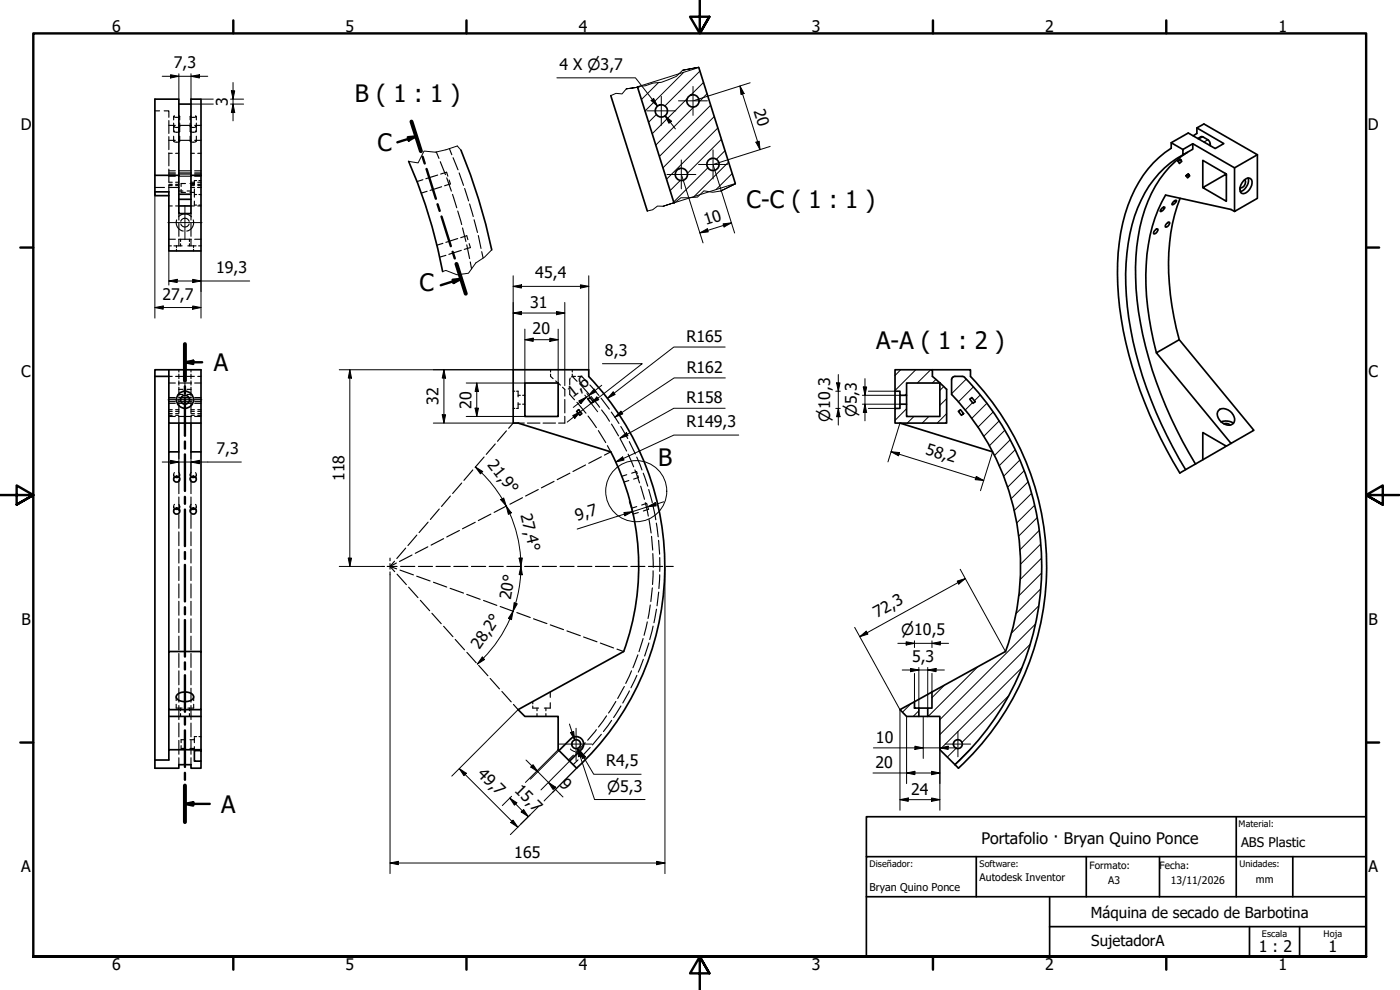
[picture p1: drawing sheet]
<svg xmlns="http://www.w3.org/2000/svg" width="420mm" height="297mm" viewBox="0 0 420 297" stroke-linecap="round" stroke-linejoin="round" font-family="sans-serif">
<!-- layer: Hatch (ISO) -->
<g fill="none" stroke="#000" stroke-width=".3">
<path d="M192 25.9l-.6 .6M197 34.3l-2.4 2.4M197.6 24.8l-5.1 5.1M205.2 21.7l-11.6 11.6M206.3 29.5l-10.6 10.6M208.3 32l-11.5 11.5M210.1 21.3l-10.6 10.5M211.1 24.8l-3.9 3.8M212.2 28.1l-2.4 2.5M213.3 31.6l-15.4 15.3M214.3 35l-15.3 15.4M215.4 38.4l-15.4 15.4"/>
<path d="M204.1 54.2l-3 3M212.5 50.3l-10.3 10.3M216.5 41.8l-10.2 10.2M217.6 45.2l-2.6 2.6M218.7 48.6l-10.4 10.4M219.8 52.1l-4.9 4.8M270.3 110.9l-1.7 1.8M272.1 118.1l-.5 .5M274.8 110.9l-6.2 6.3M279.3 110.9l-4 4M280.9 113.9l-1.1 1M283.2 116l-1.1 1.1"/>
<path d="M284.1 119.6l-2 2M286.2 113.1l-.5 .4M289.9 113.8l-4.3 4.3M292.1 116.1l-4.5 4.5M294.2 118.5l-1.8 1.8M272.1 122.6l-3.5 3.5M274.3 125l-2 1.9M278.8 125l-2 1.9M284.1 124.1l-2.8 2.8M291.8 120.8l-2.2 2.2M296.2 121l-4.6 4.6M298 123.6l-4.5 4.6"/>
<path d="M299.8 126.3l-4.6 4.6M301.5 129.1l-4.6 4.7M303.1 132l-4.7 4.7M304.6 135l-4.8 4.8M306.1 138l-4.9 4.9M307.3 141.3l-4.9 4.9M308.5 144.6l-5.1 5.1M309.6 148l-5.3 5.2M310.5 151.6l-5.4 5.4M311.3 155.3l-5.6 5.6M311.9 159.2l-5.8 5.8M312.3 176.7l-7.4 7.4"/>
<path d="M312.3 163.3l-6.1 6M312.5 167.5l-6.3 6.4M312.6 171.9l-6.9 6.9M309.1 193.4l-27 27M310.7 187.3l-28.6 28.6M311.7 181.8l-8.2 8.2M273.4 211.1l-2.6 2.6M275.8 213.3l-1.7 1.7M283.4 205.6l-3.7 3.7M293.4 200.1l-14.8 14.9M302.6 208.9l-13.9 13.9M306.7 200.3l-24.6 24.6"/>
<path d="M287 224.5l-2.7 2.6M291.4 224.5l-4.8 4.9"/>
</g>
<!-- layer: Hidden (ISO) -->
<g fill="none" stroke="#000" stroke-width=".34">
<path d="M46.5 33.3h1.4M49.3 33.3h1.4v1.9M50.7 36.2v3.8M50.7 37.6h1.9M52.1 35v1M52.1 36.9v2.5M52.4 39.3l-.2 .1a1.42 1.42 0 0 0 1.7 0l-.2-.1M52.4 34.7l-.3 .2a1.39 1.39 0 0 0 1.8 0l-.2-.2M52.4 37.7l-.3 .2a1.28 1.28 0 0 0 1.8 0l-.2-.2M53.6 37.6h3.8M53.9 35v1M53.9 36.9v2.5"/>
<path d="M57.1 35v1M57.1 36.9v2.5M57.3 34.7l-.2 .2a1.34 1.34 0 0 0 1.8 0l-.2-.2M57.3 37.7l-.2 .2a1.23 1.23 0 0 0 1.8 0l-.2-.2M57.4 39.3l-.3 .2 .9 .2 .9-.2-.3-.2M58.4 37.6h1.9M58.9 35v1M58.9 36.9v2.5M46.5 56.2h2.9M50.7 41v3.9M50.7 45.9v3.9M50.7 50.7v3.9"/>
<path d="M50.7 56.2h3M50.7 46h1M50.7 42.1h1.9M50.7 55.3h1M50.7 54.7h1M50.7 51.3h1.9M50.7 51.9h1.9M50.7 52.9h1.9M50.7 52.2h1.9M51.7 55.6h-1v2M52.1 40.9v1.5M52.4 42.1l-.3 .3a1.55 1.55 0 0 0 1.8 0l-.2-.3"/>
<path d="M52.7 46h1M52.7 55.3h1M52.7 54.7h1M52.7 55.6h1M53.6 42.1h3.8M53.6 51.3h3.8M53.6 51.9h3.8M53.6 52.9h3.8M53.6 52.2h3.8M53.7 57.3h1.2M53.9 40.9v1.5M54.4 56.8v.9h1.3"/>
<path d="M55.7 55.1h-1.3v.9M56.1 57.3h1.2M57 57.7h1.3M57 55.1h1.3M57.1 40.9v1.5M57.3 42.1l-.2 .3a1.61 1.61 0 0 0 1.8 0l-.2-.3M57.3 56.2h1M57.3 46h1M57.3 55.3h1M57.3 54.7h1M57.3 55.6h1M58.3 56.7v2.5"/>
<path d="M58.3 58.4h.7M58.4 42.1h1.9M58.4 51.3h1.9M58.4 51.9h1.9M58.4 52.9h1.9M58.4 52.2h1.9M58.9 40.9v1.5M59 54.2h-.7v1.2M59.4 56.2h.9M59.4 46h.9M59.4 55.3h.9M59.4 54.7h.9"/>
<path d="M59.4 55.6h.9M59.7 58.4h.6M59.7 54.2h.6M126.9 53.9l-1.7 .6M128.2 57.4l-1.8 .5M130.9 45.6l.8 1.9M131.4 52.5l-3.6 1.1M132.1 48.5l1.6 3.9M132.2 52.2l1.8-.5 .4 1.2M132.5 56l-3.4 1.1M134.1 53.4l1.4 3.9M134.8 54l.4 1.2-1.8 .5"/>
<path d="M134.9 44.6l.7 1.8M135.8 58.3l1.3 4M136 47.3l1.5 3.7M137.8 51.9l1.3 3.7M139.4 56.5l1.2 3.8M50.7 71.8h1.9M50.7 61.8h1M50.7 73.8h.7M52.2 73.8h2.5M52.7 61.8h1M53 73.8v.5M53 74.8v.5"/>
<path d="M53 66a2.56 2.56 0 0 0 2 3.3M53.6 65.1a2.53 2.53 0 0 1 3.8 0M53.6 71.8h3.8M53.7 64.1v1.9M53.7 67v3.9M53.7 71.9v1.9M54.2 71.8v.7M54.2 73.1v.7M54.3 66.4a1.3 1.3 0 0 1 1.2-.9 1.3 1.3 0 0 1 1.3 .9M54.3 67.2a1.31 1.31 0 0 0 1.2 .9 1.31 1.31 0 0 0 1.3-.9M56.4 73.8h2.4M56.9 71.8v.7"/>
<path d="M56.9 73.1v.7M57.3 64.1v1.9M57.3 67v3.9M57.3 71.9v1.9M57.3 61.8h1M58 66a2.57 2.57 0 0 1-2 3.3M58.1 73.8v.5M58.1 74.8v.5M58.3 60.4v1.1h.7M58.4 71.8h1.9M59.4 61.8h.9M59.6 73.8h.7"/>
<path d="M59.7 61.5h.6M132.9 73l-1.8 .6M133.8 76.6l-1.8 .6M137.4 63.3l1.2 4.1M137.4 71.6l-3.6 1.1M138.3 71.3l1.8-.6 .3 1.2M138.4 75.1l-3.7 1.2M138.8 68.4l1 4.1M140.1 73.5l.8 4.1M140.8 73.1l.4 1.2-1.9 .5M140.9 61.2l1.1 3.8M141.1 78.6l.4 2.1"/>
<path d="M142.3 65.9l1 3.9M143.6 70.7l.8 3.8M144.6 75.5l.4 1.9M50.7 112.9h1M50.7 114.9h1.9M50.7 119.7h1.9M50.7 119.3h1.9M52.7 112.9h2.2M53.6 114.9h3.8M53.6 119.7h3.8M53.6 119.3h3.8M53.7 110.9v.7"/>
<path d="M53.7 112.3v1.3M53.7 114.3v1.3M53.7 116.2v2.7M53.7 119.9v4M53.7 118.3h1.2M53.7 116.8h1.2M56.1 118.3h1.2M56.1 112.9h2.2M56.1 116.8h1.2M57.3 110.9v.7M57.3 112.3v1.3M57.3 114.3v1.3"/>
<path d="M57.3 116.2v2.7M57.3 119.9v4M58.4 114.9h1.9M58.4 119.7h1.9M58.4 119.3h1.9M59.4 112.9h.9M154 117.4h.5M155 117.4h.5v1.7M155.5 118.6h.7M156.8 118.6h.7M165.2 110.9v.7M165.2 112.3v.6l.8 .7"/>
<path d="M166.8 114.3l1.4 1.3M168.8 116.2l.7 .6v2.1M169.5 119.9v4M171 116.9v1.4l1.4 1.7M171.2 113.4l-.2 2M171.7 110.9v.7M171.7 112.3v.6l1.5 1.5M172.7 112.9l-1.2 .2M173.4 112.9l1.1 .1M173.9 115.1l2.8 3.1M174.7 113.1l1.6 1.7M177 115.5l2.7 3.1"/>
<path d="M177.4 118.9l2.6 3.3M180.4 119.5l2.5 3.3M50.7 125h1.9M50.7 124.6h1M50.7 124.1h1M50.7 122.9h1M50.7 123.4h1M50.7 120.5h1.9M50.7 121h1.9M52.7 124.6h1M52.7 124.1h1M52.7 122.9h1"/>
<path d="M52.7 123.4h1M53.6 125h3.8M53.6 120.5h3.8M53.6 121h3.8M53.7 124.9v2M53.7 135.6v2.1M53.7 138.7v4.2M57.3 124.9v2M57.3 135.6v2.1M57.3 138.7v4.2M57.3 124.6h1M57.3 124.1h1"/>
<path d="M57.3 122.9h1M57.3 123.4h1M58.4 125h1.9M58.4 120.5h1.9M58.4 121h1.9M59.4 124.6h.9M59.4 124.1h.9M59.4 122.9h.9M59.4 123.4h.9M145.3 137.1l-2.7 3.1M148.6 133.2l-2.7 3.1M152 129.3l-2.7 3.1"/>
<path d="M154 122.5h.5M154 126.9l-1.3 1.6M155.5 120.8v1.7h-.5M155.5 126.9h1.9M155.5 121.3h.7M156.8 121.3h.7M158.3 126.9h3.8M163 126.9h3.7M169.5 124.9v2h-1.9M173.1 120.7l2.8 3.3M175.7 139.5l-3.7 2M176.5 124.8l2.5 3.5"/>
<path d="M179.6 129.2l2.2 3.6M180.5 137.1l-3.8 1.9M180.6 123l2.3 3.4M182.3 133.7l1 1.9-1.9 1M183.5 123.6l2.3 3.5M183.5 127.2l2.1 3.6M186.1 131.7l1.9 3.6M186.3 128l2.1 3.6M188.5 136.3l1.7 3.8M188.8 132.5l1.9 3.7M191.1 137.1l1.6 3.9M52.1 142.4v.5"/>
<path d="M52.1 143.3v.5M52.1 151.9v.5M52.1 152.9v.5M52.4 151.3a.88 .88 0 0 0 .1 1.3M52.4 141.8a.88 .88 0 0 0 .1 1.3M53.7 151.3a.88 .88 0 0 1-.1 1.3M53.7 141.8a.88 .88 0 0 1-.1 1.3M53.7 143.9v4.2M53.7 149.1v4.2M53.7 154.4v4.1M53.7 159.6v4.1M53.9 142.4v.5"/>
<path d="M53.9 143.3v.5M53.9 151.9v.5M53.9 152.9v.5M57.1 142.4v.5M57.1 143.3v.5M57.1 151.9v.5M57.1 152.9v.5M57.3 143.9v4.2M57.3 149.1v4.2M57.3 154.4v4.1M57.3 159.6v4.1M57.4 151.3a.81 .81 0 0 0 0 1.3"/>
<path d="M57.4 141.8a.81 .81 0 0 0 0 1.3M58.7 151.3a.85 .85 0 0 1-.2 1.3M58.7 141.8a.85 .85 0 0 1-.2 1.3M58.9 142.4v.5M58.9 143.3v.5M58.9 151.9v.5M58.9 152.9v.5M128.5 156.7l-2.7 3.1M131.8 152.7l-2.6 3.2M135.2 148.8l-2.7 3.2M137.9 159.2l-3.8 1.9M138.6 144.9l-2.8 3.2"/>
<path d="M141.9 141l-2.7 3.1M142.6 156.7l-3.8 2M147.3 154.2l-3.7 2M152.1 151.8l-3.8 1.9M156.8 149.3l-3.8 2M161.5 146.9l-3.8 1.9M166.3 144.4l-3.8 2M171 142l-3.8 1.9M188.1 142.4l-1.5 .5M188.7 144.2l-1.4 .4M189.6 142l1.5-.5 .2 .6M190.5 141l1.4 3.9"/>
<path d="M191.1 152l-1.5 .5M191.4 142.7l.2 .6-1.4 .4M191.6 153.8l-1.6 .4M192.3 145.9l1.1 3.9M192.6 151.5l1.5-.5 .2 .6M193 142l1.4 3.9M193.7 150.8l.9 4M194.4 152.2l.2 .6-1.5 .5M194.7 146.9l1 4M194.8 155.9l.6 4M196 151.9l.8 4M197 157l.5 4.1"/>
<path d="M53.7 164.8v4.1M53.7 170v4.2M53.7 175.2v4.2M57.3 164.8v4.1M57.3 170v4.2M57.3 175.2v4.2M114.6 170h.8M116.2 170h3M117.1 167.5v.8M117.1 169.1v1.7M117.1 171.6v.9M118.4 168.4l-1.3 1.6 1.9 .7"/>
<path d="M119 168.9l-1.9 1.1 1.3 1.5M119.2 172.3l2.8 3.1M120.1 171.1l4 1.4M120.2 170h4.3M121.8 164.5l-2.7 3.1M122.6 176.2l2.8 3.1M123.7 166.5l-3.8 2M125.1 172.9l4 1.4M125.1 160.6l-2.7 3.1M125.6 170h4.2M128.4 164.1l-3.8 1.9M130.1 174.7l4 1.4"/>
<path d="M130.9 170h4.2M133.1 161.6l-3.7 2M135.1 176.5l4 1.5M136.2 170h4.2M140.1 178.3l4 1.5M141.5 170h4.3M146.8 170h4.2M152.1 170h4.3M157.4 170h4.3M162.7 170h4.3M168.1 170h4.2M173.4 170h4.2"/>
<path d="M178.7 170h4.2M184 170h4.3M189.3 170h4.2M194.6 170h4.3M195.5 160.9l.4 4.1M195.8 176.4l-.5 4.1M195.9 166.1l.1 4.1M196 171.3l-.2 4.1M197.7 162.1l.3 4.2M197.7 177.7l-.5 4.1M198 172.5l-.3 4.1M198 167.3v4.1"/>
<path d="M199.9 170h2.2M53.7 180.4v4.2M53.7 185.7v4.1M53.7 190.9v4.1M53.7 196.1v4.2M57.3 180.4v4.2M57.3 185.7v4.1M57.3 190.9v4.1M57.3 196.1v4.2M126.2 180.1l2.7 3.1M129.6 184l2.8 3.1M133.1 187.9l2.8 3.1"/>
<path d="M136.6 191.8l2.8 3.2M140.1 195.7l2.8 3.2M143.6 199.6l2.8 3.2M145.1 180.2l4 1.4M150.1 182l4 1.5M155.1 183.8l4 1.5M160.1 185.7l4 1.4M165.1 187.5l4 1.4M170.1 189.3l4.1 1.4M175.1 191.1l4.1 1.5M180.2 192.9l3.9 1.5M185.2 194.8l2 .7"/>
<path d="M191.4 196.5l-1.5 3.8M193 191.6l-1.2 3.9M193.1 197.8l-1.5 3.9M194.3 186.6l-1 4M194.7 192.9l-1.2 3.9M195.2 181.5l-.7 4.1M196 187.9l-1 4M197 182.8l-.7 4M52.9 211.3v1.2h1.8M52.9 209.1v1.1M53.7 201.3v4.2M53.7 206.5v4.2"/>
<path d="M53.7 211.7v4.2M53.7 216.9v4.2M54.2 212.5v.8M54.2 214.1v.9M56.9 212.5v.8M56.9 214.1v.9M57.3 201.3v4.2M57.3 206.5v4.2M57.3 211.7v4.2M57.3 216.9v4.2M58.1 211.3v1.2h-1.7M58.1 209.1v1.1"/>
<path d="M147.1 203.6l2.8 3.1M150.6 207.5l2.8 3.1M154.1 211.4l1.4 1.5M159.9 211.8v.7h1.7M159.9 210.6v.6M161.2 212.5v.8M161.2 214.1v.9M163.8 212.5v.8M163.8 214.1v.9M165.1 210.8v1.7h-1.7M165.1 207.6v1.6M179 218.9l-2.6 3.2"/>
<path d="M182 214.8l-2.4 3.3M183.6 216.1l-2.5 3.4M184.8 210.5l-2.2 3.4M186.4 211.8l-2.3 3.5M187.4 206l-2 3.6M188.9 207.3l-2 3.6M189.5 201.3l-1.7 3.7M191.1 202.6l-1.7 3.8M53.7 222.2v4.1M53.7 227.4v2M54.4 223.7v.9h1.3M55.7 221.9h-1.3v.9"/>
<path d="M57 224.6h1.3M57 221.9h1.3M57.3 222.2v4.1M57.3 227.4v2M58.3 221.4v1.4M58.3 224v1.2M59 221h-.7v.2M59.7 221h.6M172.1 226.6l-1.5 1.4M173.5 228l-1.5 1.4M175.6 222.9l-2.8 3M177.1 224.3l-2.9 3"/>
<path d="M180.5 220.3l-2.7 3.2"/>
</g>
<!-- layer: Visible (ISO) -->
<g fill="none" stroke="#000" stroke-width=".51">
<path d="M53.7 31.2h3.6M183.3 28.7l11 34.6M191.3 26.1l11 34.8M209.7 20.3l11 34.8M359.2 38.4l8.1 4.7-2.6 1.5-8.1-4.7-5.1 2.9v1.7a33.7 33.7 0 0 0-13.8 19.7 78.4 78.4 0 0 0 .2 38.5 135.4 135.4 0 0 0 16.2 39.2l4.7-2.7M46.5 57.6v1.1h4.2M46.5 52.6h7.2M53.7 52.6v11.5h3.6v-11.5M53.7 52.6v-22.9h-7.2v27.9M53.7 58.3h3.6M53.7 59.8h3.6M57.3 52.6v-22.9h3v22.9"/>
<path d="M57.3 52.6h3M60.3 52.6v22.7h-9.6v-17.7h-4.2M122.6 48.4a151.2 151.2 0 0 1 10.2 33.1M138.3 45.1a172.7 172.7 0 0 1 9.3 29.9M351.5 42.8l3.5 2.1M354.2 59.5a61 61 0 0 0-2.5 32.2l2.2 10.2M354.3 47.9l-.8 .5 .4 .7 .8-.7-.5-.7-.7 .7M355 44.9l3-1.8v1.7l-3 1.7zM355 46.5a32.1 32.1 0 0 0-15.3 21 77.7 77.7 0 0 0 1.2 38.4 129.9 129.9 0 0 0 14.9 35M356.4 45.7a32.6 32.6 0 0 0-13.6 19.8 73.2 73.2 0 0 0 .1 34.9 129.2 129.2 0 0 0 15.9 38.8M356.7 52.3l-.8 .4 .5 .7 .6-.6-.4-.7-.7 .6M358.1 40.8l1.1-.8v-1.6l2.1-1.2 16.1 9.2-6.9 4-12.5-7.3"/>
<path d="M359.5 41.6l1-.6h.5l1.8 1.1 .3 .7 .1 .9M367.8 52.1l.2 .4M367.8 52.4l-6.8 3.9 7 4.1v-8.2l-7-4.1v8.2M373.1 54.4a1.48 1.48 0 0 1 2.5-.4 3.5 3.5 0 0 1-2.5 4.1 1.61 1.61 0 0 1-.7-2.5zM373.5 54a1.49 1.49 0 0 1 0 1.5 1.49 1.49 0 0 1-1.3 .7M374.6 53.4a3.5 3.5 0 0 1-2.4 4.1M377.4 46.4v13.1l-6.9 3.9v-13M53.7 61.8h3.6M346.8 69l.6-.3a1.12 1.12 0 0 1-1.2 1.3l.1-.5zM348.6 62.6l.9-.5a1.3 1.3 0 0 1-1.3 1.3zM350 67.2l.9-.5a1.12 1.12 0 0 1-1.2 1.3zM352.1 60.6l.9-.5a1.3 1.3 0 0 1-1.3 1.2z"/>
<path d="M370.5 63.4l-1.1-.5-19.6-4.4a49.2 49.2 0 0 0-5.9 27.1 95.8 95.8 0 0 0 3.1 20.3M46.5 112.9h4.2M46.5 112.9v115.1M50.7 110.9v16h9.6v-16h-13.8v2M157.5 114.9h10v10.1h-10zM176.4 119.7l.7-.4 1 1.2-.7 .5zM268.6 110.9h11.2v2l4.3 3.9v10.1h-15.5v-4.4h1.5v-1.2h2v3.7h10v-10.1h-10v3.7h-2v-1.2h-1.5zM268.6 117.4v5.1M270.1 118.6v2.7M272.1 118.6v2.7M279.8 110.9h11.5v2a82.5 82.5 0 0 1-3.7 117.6l-1-1.1M285.6 113.9a1 1 0 0 1 1-1l2.4 .1a80.8 80.8 0 0 1-2.4 116.4"/>
<path d="M285.6 113.9v4.4M285.6 118.4a74.7 74.7 0 0 1 16.2 77.1M291 119.7l.7-.4 1 1.2-.7 .5zM347 105.9l6.9-4 22.4 27.2-6.9 3.9zM50.7 126.9v8.7M53.7 126.9v8.7h-3v59.9M57.3 126.9v8.7h3v59.9M60.3 126.9v8.7M173.1 123.4l.6-.5 .9 1.2-.6 .5zM270.1 126.9l27.8 8.7M287.6 123.4l.6-.5 1 1.2-.7 .5zM365.7 123.2a3.1 3.1 0 0 1 4.7 1.9 1.82 1.82 0 0 1-.5 2.2 1.82 1.82 0 0 1-2.2 0 3 3 0 0 1-2-4.1z"/>
<path d="M366.4 126.6l1.4-.3a3.4 3.4 0 0 1 2.4 .7M367.3 127.2h1.3l.5 .3M367.8 133.7v.3l-9 5.2M369.4 133l-1.4 .9-7-4.1v8.2M52.5 152.6l.3 .2 .8-.2M52.5 143.1h1.1M57.4 152.6l.4 .2 .7-.2M57.4 143.1h1.1M50.7 195.5h9.6v17.4h-9.6zM187.2 195.5l-31.7 17.4 2 2.1h10v9.9l3.4 3.5M187.2 195.5a74.7 74.7 0 0 0-3.9-59.9l-27.8-8.7h-1.5v-16h22.7v2a82.5 82.5 0 0 1-3.7 117.6M301.8 195.5l-22.1 12.1"/>
<path d="M50.7 212.9v12M50.7 215h9.6M53.3 208.3a3.7 3.7 0 0 1 4.7 .3 1.41 1.41 0 0 1-1.5 1.8 2.73 2.73 0 0 1-3.6-1.4zM60.3 212.9v12M270.1 212.9l4.3-2.3v1.9h1.4v2.5h-3.7zM275.8 215h2.6M275.8 212.5h2.6M279.7 207.6v4.9h-1.3v2.5h3.7v9.9l4.5 4.5M279.7 207.6l-5.3 3M58.3 225.2h2v3.2h-2zM60.3 224.9h-9.6v3.1h-4.2v2.5h7.2v-1.1h3.6v1.1h3v-2.1M60.3 224.9v.3"/>
<path d="M167.8 225.2l3.5-3.5a2.26 2.26 0 0 1 3.2 0 2.26 2.26 0 0 1 0 3.2l-3.6 3.5M170.9 228.4l2.2 2.1"/>
<circle cx="198.5" cy="33.3" r="1.84"/>
<circle cx="208" cy="30.3" r="1.84"/>
<circle cx="204.5" cy="52.3" r="1.84"/>
<circle cx="214" cy="49.3" r="1.84"/>
<circle cx="55.5" cy="119.9" r="1.33"/>
<circle cx="55.5" cy="119.9" r="2.56"/>
<circle cx="53" cy="153.4" r=".91"/>
<circle cx="53.1" cy="143.8" r=".9"/>
<circle cx="58" cy="153.4" r=".9"/>
<circle cx="58" cy="143.8" r=".89"/>
<circle cx="172.9" cy="223.3" r="1.33"/>
<circle cx="287.5" cy="223.3" r="1.33"/>
</g>
<!-- layer: Visible Narrow (ISO) -->
<path d="M361 41l-1.2 .7M362.5 41.9l-1.2 .7M363.2 43.2l-.4 .2" fill="none" stroke="#000" stroke-width=".34"/>
<!-- layer: Break Line (ISO) -->
<path d="M188 26.7l3.3-.5-3.3 .5-1.3 1.5-1.8-.2-1.6 .7M209.7 20.2l-18.4 5.8 2.4-.3 2.3-.8 2.5-.2 4.4-1.8 2-1.8 4.8-.9-4.8 .9M138.3 45.1l-1.1-1.3-3.4 1.1-3.1 .8-3.4-.4-1.8 3.6-2.9-.5M220.7 55.1l-18.4 5.8 2-1.6 5-.2 1.9-1.8 2.7 .4 2.4-.4 4.4-2.2-4.4 2.2M147.6 75l-2.2 2.2-2.6 1.7-2.2 3.1-3.4 .5-3.4-1.4-1 .4M199.1 61.9l3.2-1.1-3.2 1.1-1.8-.1-1.4 1.1-1.6 .4" fill="none" stroke="#000" stroke-width=".3"/>
<!-- layer: Section Line (ISO) -->
<g fill="none" stroke="#000" stroke-width=".72">
<path d="M123.5 36.5l2.8 8.9M122.4 41.2l2.5-.3-2.2 1.2zM124.9 40.9l-5.6 1.8M126.8 47l.7 2.1M128 50.7l2.8 8.9M131.3 61.3l.7 2M132.5 65l2.8 8.9M135.8 75.6l.7 1.9M137 79.2l2.8 8.9M135.8 83.9l2.6-.2-2.3 1.2zM138.4 83.7l-6.1 1.9M55.5 108.7l2.5-.5v1z"/>
<path d="M55.5 103.2v11M55.5 115.9v2.2M55.5 119.8v11M55.5 108.7h5.2M55.5 132.5v2.1M55.5 136.3v11M55.5 149.1v2.1M55.5 152.9v11M55.5 165.6v2.1M55.5 169.5v11M55.5 182.2v2.1M55.5 186v11"/>
<path d="M55.5 198.7v2.2M55.5 202.6v11M55.5 215.3v2.1M55.5 219.1v11M55.5 231.9v2.1M55.5 235.7v11M55.5 241.2l2.5-.5v1zM55.5 241.2h7.4"/>
</g>
<path d="M123.5 36.5l2.8 8.9M137 79.2l2.8 8.9M55.5 103.2v11M55.5 235.7v11" fill="none" stroke="#000" stroke-width="1.2"/>
<path d="M122.4 41.2l2.5-.3-2.2 1.2zM135.8 83.9l2.6-.2-2.3 1.2zM55.5 108.7l2.5-.5v1zM55.5 241.2l2.5-.5v1z" fill="#000"/>
<!-- layer: Detail Boundary (ISO) -->
<circle cx="190.9" cy="147.4" r="9.2" fill="none" stroke="#000" stroke-width=".3"/>
<!-- layer: Border (ISO) -->
<g fill="none" stroke="#000" stroke-width=".72">
<path d="M70 6.1v3.9M140 6.1v3.9M210 0v10l-2.9-5h5.8l-2.9 5 2.9-5M280 6.1v3.9M350 6.1v3.9M6.1 74.3h3.9M410 74.3h3.9M0 148.5h10l-5-2.8v5.7l5-2.9-5 2.9M420 148.5h-10l5-2.8v5.7l-5-2.9 5 2.9M6.1 222.8h3.9M410 222.8h3.9M10 287v-277h400v277h-400h400"/>
<path d="M70 287v3.9M140 287v3.9M212.9 292l-2.9-5 2.9 5h-5.8l2.9-5v10M280 287v3.9M350 287v3.9"/>
</g>
<!-- layer: Title (ISO) -->
<path d="M260 257v-11.9h150v11.9M260 257h150v30h-150zM293 257v12.1M326 257v12.1M348 257v12.1M371 245.1v24M388 257v12.1M260 269.1h150M315 278h95M315 269.1v17.9M375 278v9M390 278v9" fill="none" stroke="#000" stroke-width=".51"/>
<!-- layer: Dimension (ISO) -->
<g fill="none" stroke="#000" stroke-width=".3">
<path d="M48.7 22.9h13.7M51.2 22.4l2.5 .5-2.5 .5zM53.7 22.1v7.6M57.3 22.9l2.6-.5v1zM57.3 22.1v7.6M57.3 31.2h6.7M60.3 29.7h3.7M69.2 29.7h3.9M69.2 31.2h3.9M69.4 27.2h1l-.5 2.5zM69.9 31.2l.5 2.6h-1zM69.9 24.8v11.5"/>
<path d="M167.1 23.4h23.6l6.6 8.4-1.5-2M195.4 30.2l.8-.7 1.1 2.3zM199.6 34.7l1.9 1.7-.8 .6zM199.6 34.7l3.1 4M222.1 25.8l1.2 2.3-.9 .2zM222.1 25.8l6 19.1M225.1 24.8l-16.8 5.4M46.5 57.6v37.8M204.6 52.6l6.4 20.3M214.1 49.6l6.4 20.3M226.9 42.7l.9-.3 .3 2.5zM231.1 43.9l-16.8 5.4"/>
<path d="M50.7 75.3v10.2M60.3 75.3v20.1M210 69.9l2.3-1.2 .3 .9zM217 67.2l2.5-.3-2.2 1.2zM219.5 66.9l-9.5 3M46.5 92.3l2.5-.5v1zM46.5 92.3h13.8M50.7 84.3l2.5-.5v1zM50.7 84.3h24.2M57.8 83.8l2.5 .5-2.5 .5zM57.8 91.8l2.5 .5-2.5 .5zM154 93.9l2.5-.4v.9z"/>
<path d="M154 85.9l2.5-.4v.9zM154 82.7v28.2h-52.2M154 93.9h15.5M154 85.9h22.7M157.5 98.7v16.2h-17.6M167 93.5l2.5 .4-2.5 .5zM167.5 98.7v16.2M169.5 90.7v25M174.2 85.5l2.5 .4-2.5 .5zM176.7 82.7v28.2M105 110.9l.5 2.5h-1zM105 110.9v59.1"/>
<path d="M133.2 110.9l.5 2.5h-1zM133.2 110.9v16M143.1 114.9l.5 2.6h-1zM143.1 114.9v10.1M157.5 101.9l2.5-.4v.9zM157.5 101.9h10M165 101.5l2.5 .4-2.5 .5zM175.5 118.6l.9 1.1M176.1 118.1l1 1.2M178.3 116.7l.6 .8-2.3 1.2zM179.1 119.1l.6 .8-2.3 1.1zM180.6 115.6l-8.6 6.6"/>
<path d="M180.8 109.1h11.9l-15.3 11.9M184 117.6l.6 .7-2.3 1.2zM217.6 104.1h-15.4l-19.9 15.4M217.7 113.4h-15.4l-17.8 11.8M250.8 117.4h1.4M251.1 114.9h1l-.5 2.5zM251.6 112.4v15.1M258.8 118.6h11.3M259.1 116.1h1l-.5 2.5zM259.6 113.6v12.7M260.6 117.4h8M48.7 138.6h23.7"/>
<path d="M51.2 138.1l2.5 .5-2.5 .5zM53.7 135.6v6.2M57.3 138.6l2.6-.5v1zM57.3 135.6v6.2M130 126.9h25.5M132.7 124.4h1l-.5 2.5zM139.9 125h17.6M142.6 122.5h1l-.5 2.5zM171.9 124.7l2.3-1.1-1.7 1.9zM173.7 120.3l2.3-1.1-1.7 1.9zM177.4 121l-7.2 5.6M177.4 121l2 2.6"/>
<path d="M184.5 125.2l1.9-1.8 .5 .8zM184.8 138.6l2.1-1.5 .4 .9zM186.1 131.5l1.9-1.7 .5 .9zM217.6 122.5h-15.4l-16.1 9M221.7 130.5h-19.5l-17.4 8.1M250.8 122.5h1.4M251.6 122.5l.5 2.5h-1zM258.8 121.3h11.3M259.6 121.3l.5 2.5h-1zM260.6 122.5h8M267.4 135.5l2.6 .3-.3 1zM267.4 135.5l27.8 8.7"/>
<path d="M270.1 126.9l-3.6 11.7M297.9 135.6l-3.6 11.6M142.7 140.1l2.2 1.4-.7 .7zM142.7 140.1a40.1 40.1 0 0 1 10.3 14M150.3 149.9l.9-.5 .7 2.4zM151.9 151.8l1.6 2.1-.9 .4zM153 154.1a39.3 39.3 0 0 1 1.7 26.9M187.2 153.8l2.6-.3-2.3 1.3zM188.8 150.5l1.2 3.7M194.4 152l2.2-1.2 .3 1zM199.2 150.6l-26 8.1M293 142.9l2.2 1.3-2.5-.3z"/>
<path d="M101.8 170h12.8M104.5 167.5h1l-.5 2.5zM117.1 172.5v89.6M155.8 167.5l1-.1-.5 2.6zM156.3 170l.5 2.5-1-.1zM199.6 170v92.1M287.3 174.4l2.4-.8-2 1.6zM288.2 170.8l13.6 24.7M289.7 173.6l-31.7 17.4M144.7 197.1l.7 .8-2.1 1.3zM145.1 197.5l-1.8 1.7M154 183.4l-.5 2.5-.9-.4z"/>
<path d="M154.3 180.9l.9 .3-1.2 2.2zM154.8 181a39.8 39.8 0 0 1-9.8 16.5M256.5 188.2l13.6 24.7v30.2M258 191l2-1.6 .5 .9zM269.5 193h15.2M271.9 192.6l2.5 .4-2.5 .5zM274.4 192.3v2M279.7 193l2.5-.4v.9zM279.7 192.3v2M155.5 212.9l-19.9 20M170.9 217.2l1.6 4.8M171.2 219.8l1-.3 .3 2.5z"/>
<path d="M270.8 201h12.6M272.1 215v20.1M273.3 200.6l2.5 .4-2.5 .5zM274.4 202v8.6M275.8 200.3v12.2M277.1 215v12.6M278.4 201l2.5-.4v.9zM278.4 200.3v12.2M279.7 202v5.6M137.8 230.6l2.2 1.4-.8 .7zM137.8 230.6l17.6 17.6M153 239.5l2.1 1.4-.7 .7z"/>
<path d="M153 239.5l5.5 5.5M153.5 238.9l-2.8 2.8M157.9 228l11.1 11.1M160 229.4l1.4 2.1-2.1-1.3zM164.6 234.8l2.1 1.4-.7 .7zM165.8 237.8l7.3-7.3-9.8 9.8M167.5 224.9l-9.8 9.9M167.8 225.2l-8.6 8.6M170.9 228.4l-8.6 8.6M171.2 224.7l.6 .5 .8 .3M173.3 224.5l1.3 2.2-1 .4zM174 225.2l1.7 1.9-.9 .5z"/>
<path d="M174 225.2l4.2 7.1h14.2M174.1 226.9l-.8-2.4 5.1 15.4h15.2M174.5 224.9h.1M262 231.9h20.1M262.1 224.4h25M270.1 239.9l2.5-.5v1zM270.1 239.9h12M272.1 231.9l2.5-.5v1zM274.6 223.9l2.5 .5-2.5 .5zM279.6 231.4l2.5 .5-2.5 .5zM279.6 239.4l2.5 .5-2.5 .5zM282.1 224.4l2.5-.5v1z"/>
<path d="M282.1 224.9v18.2M117.1 258.9l2.4-.5v1zM117.1 258.9h82.5M154 246.1l1.4 2.1-2.1-1.4zM156.4 243.6l.7-.7 1.4 2.1zM159.1 244.5l-2.8 2.8M161.6 242l-8.4 8.4M197.1 258.4l2.5 .5-2.5 .5z"/>
</g>
<g fill="#000">
<path d="M51.2 22.4l2.5 .5-2.5 .5zM57.3 22.9l2.6-.5v1zM69.4 27.2h1l-.5 2.5zM69.9 31.2l.5 2.6h-1zM195.4 30.2l.8-.7 1.1 2.3zM199.6 34.7l1.9 1.7-.8 .6zM222.1 25.8l1.2 2.3-.9 .2zM226.9 42.7l.9-.3 .3 2.5zM210 69.9l2.3-1.2 .3 .9zM217 67.2l2.5-.3-2.2 1.2zM46.5 92.3l2.5-.5v1zM50.7 84.3l2.5-.5v1z"/>
<path d="M57.8 83.8l2.5 .5-2.5 .5zM57.8 91.8l2.5 .5-2.5 .5zM154 93.9l2.5-.4v.9zM154 85.9l2.5-.4v.9zM167 93.5l2.5 .4-2.5 .5zM174.2 85.5l2.5 .4-2.5 .5zM105 110.9l.5 2.5h-1zM133.2 110.9l.5 2.5h-1zM143.1 114.9l.5 2.6h-1zM157.5 101.9l2.5-.4v.9zM165 101.5l2.5 .4-2.5 .5zM178.3 116.7l.6 .8-2.3 1.2z"/>
<path d="M179.1 119.1l.6 .8-2.3 1.1zM184 117.6l.6 .7-2.3 1.2zM251.1 114.9h1l-.5 2.5zM259.1 116.1h1l-.5 2.5zM51.2 138.1l2.5 .5-2.5 .5zM57.3 138.6l2.6-.5v1zM132.7 124.4h1l-.5 2.5zM142.6 122.5h1l-.5 2.5zM171.9 124.7l2.3-1.1-1.7 1.9zM173.7 120.3l2.3-1.1-1.7 1.9zM184.5 125.2l1.9-1.8 .5 .8zM184.8 138.6l2.1-1.5 .4 .9z"/>
<path d="M186.1 131.5l1.9-1.7 .5 .9zM251.6 122.5l.5 2.5h-1zM259.6 121.3l.5 2.5h-1zM267.4 135.5l2.6 .3-.3 1zM142.7 140.1l2.2 1.4-.7 .7zM150.3 149.9l.9-.5 .7 2.4zM151.9 151.8l1.6 2.1-.9 .4zM187.2 153.8l2.6-.3-2.3 1.3zM194.4 152l2.2-1.2 .3 1zM293 142.9l2.2 1.3-2.5-.3zM104.5 167.5h1l-.5 2.5zM155.8 167.5l1-.1-.5 2.6z"/>
<path d="M156.3 170l.5 2.5-1-.1zM287.3 174.4l2.4-.8-2 1.6zM144.7 197.1l.7 .8-2.1 1.3zM154 183.4l-.5 2.5-.9-.4zM154.3 180.9l.9 .3-1.2 2.2zM258 191l2-1.6 .5 .9zM271.9 192.6l2.5 .4-2.5 .5zM279.7 193l2.5-.4v.9zM171.2 219.8l1-.3 .3 2.5zM273.3 200.6l2.5 .4-2.5 .5zM278.4 201l2.5-.4v.9zM137.8 230.6l2.2 1.4-.8 .7z"/>
<path d="M160 229.4l1.4 2.1-2.1-1.3zM164.6 234.8l2.1 1.4-.7 .7zM173.3 224.5l1.3 2.2-1 .4zM174 225.2l1.7 1.9-.9 .5zM270.1 239.9l2.5-.5v1zM272.1 231.9l2.5-.5v1zM274.6 223.9l2.5 .5-2.5 .5zM279.6 231.4l2.5 .5-2.5 .5zM282.1 224.4l2.5-.5v1zM117.1 258.9l2.4-.5v1zM154 246.1l1.4 2.1-2.1-1.4zM153 239.5l2.1 1.4-.7 .7z"/>
<path d="M156.4 243.6l.7-.7 1.4 2.1zM197.1 258.4l2.5 .5-2.5 .5zM279.6 239.4l2.5 .5-2.5 .5z"/>
</g>
<!-- layer: Center Mark (ISO) -->
<g fill="none" stroke="#000" stroke-width=".3">
<path d="M194.1 33.3h8.7M198.5 28.9v8.7M203.6 30.3h8.7M208 25.9v8.7M200.2 52.4h8.6M204.5 48v8.7M209.6 49.3h8.7M214 45v8.7M50.4 66.8h10.2M55.5 61.7v10.2M50.4 120h10.2M55.5 114.9v10.1"/>
<path d="M172.9 218.5v9.7M287.5 219.4v7.7M167.9 223.3h9.7M283.6 223.3h7.7"/>
</g>
<g font-size="7.2">
<text x="106.5" y="30.5">B ( 1 : 1 )</text>
<text x="113.3" y="45.2">C</text>
<text x="224.1" y="62.5">C-C ( 1 : 1 )</text>
<text x="125.9" y="87.4">C</text>
<text x="262.9" y="104.8">A-A ( 1 : 2 )</text>
<text x="64.2" y="111.3">A</text>
<text x="197.5" y="139.8">B</text>
<text x="66.4" y="243.8">A</text>
</g>
<g font-size="4.8">
<text x="33.7" y="9.6">6</text>
<text x="103.7" y="9.6">5</text>
<text x="173.7" y="9.6">4</text>
<text x="243.7" y="9.6">3</text>
<text x="313.7" y="9.6">2</text>
<text x="383.7" y="9.6">1</text>
<text x="52.2" y="20.5">7,3</text>
<text x="167.9" y="20.9">4 X ⌀3,7</text>
<text x="68.3" y="31.8" transform="rotate(-90 68.3 31.8)">3</text>
<text x="226.1" y="33.3" transform="rotate(73 226.1 33.3)">20</text>
<text x="6.2" y="38.9">D</text>
<text x="410.5" y="38.9">D</text>
<text x="211.8" y="67.6" transform="rotate(-18 211.8 67.6)">10</text>
<text x="64.9" y="81.9">19,3</text>
<text x="160.7" y="83.6">45,4</text>
<text x="48.7" y="89.9">27,7</text>
<text x="159.1" y="92.4">31</text>
<text x="159.9" y="100.4">20</text>
<text x="181.6" y="106.8">8,3</text>
<text x="206" y="102.5">R165</text>
<text x="6.4" y="113.1">C</text>
<text x="206.1" y="111.8">R162</text>
<text x="410.7" y="113.1">C</text>
<text x="171.9" y="119.3" transform="rotate(-38 171.9 119.3)">1,6</text>
<text x="131.6" y="121.6" transform="rotate(-90 131.6 121.6)">32</text>
<text x="141.5" y="122.6" transform="rotate(-90 141.5 122.6)">20</text>
<text x="206" y="120.9">R158</text>
<text x="206" y="128.2">R149,3</text>
<text x="65" y="136.2">7,3</text>
<text x="277.6" y="136.2" transform="rotate(17 277.6 136.2)">58,2</text>
<text x="146.1" y="139.5" transform="rotate(52 146.1 139.5)">21,9°</text>
<text x="103.4" y="144.4" transform="rotate(-90 103.4 144.4)">118</text>
<text x="156.2" y="154.4" transform="rotate(76 156.2 154.4)">27,4°</text>
<text x="173.2" y="156.2" transform="rotate(-18 173.2 156.2)">9,7</text>
<text x="153.3" y="180.2" transform="rotate(-80 153.3 180.2)">20°</text>
<text x="263.2" y="185.4" transform="rotate(-29 263.2 185.4)">72,3</text>
<text x="6.4" y="187.4">B</text>
<text x="410.7" y="187.4">B</text>
<text x="143.9" y="195.1" transform="rotate(-56 143.9 195.1)">28,2°</text>
<text x="273.7" y="198.7">5,3</text>
<text x="262.9" y="222.8">10</text>
<text x="143" y="232.4" transform="rotate(45 143 232.4)">49,7</text>
<text x="181.9" y="229.9">R4,5</text>
<text x="262.8" y="230.3">20</text>
<text x="154.2" y="237.3" transform="rotate(45 154.2 237.3)">15,7</text>
<text x="167.7" y="235.6" transform="rotate(45 167.7 235.6)">9</text>
<text x="273.5" y="238.4">24</text>
<text x="154.3" y="257.3">165</text>
<text x="294.5" y="253.1">Portafolio · Bryan Quino Ponce</text>
<text x="6.4" y="261.6">A</text>
<text x="410.7" y="261.6">A</text>
<text x="377.8" y="285.6">1 : 2</text>
<text x="398.7" y="285.7">1</text>
<text x="33.7" y="290.9">6</text>
<text x="103.7" y="290.9">5</text>
<text x="173.7" y="290.9">4</text>
<text x="243.7" y="290.9">3</text>
<text x="313.7" y="290.9">2</text>
<text x="383.7" y="290.9">1</text>
</g>
<g font-size="4.6">
<text x="257.2" y="125.3" transform="rotate(-90 257.2 125.3)">⌀5,3</text>
<text x="249.2" y="126.6" transform="rotate(-90 249.2 126.6)">⌀10,3</text>
<text x="270.4" y="190.7">⌀10,5</text>
<text x="182.2" y="237.5">⌀5,3</text>
</g>
<g font-size="4.5">
<text x="327.4" y="275.3">Máquina de secado de Barbotina</text>
<text x="327.5" y="284">SujetadorA</text>
</g>
<text font-size="4" x="372.4" y="254.2">ABS Plastic</text>
<text font-size="3.2" x="261" y="267.4">Bryan Quino Ponce</text>
<g font-size="3.1">
<text x="294" y="264.4">Autodesk Inventor</text>
<text x="332.6" y="265.3">A3</text>
<text x="351.4" y="265.3">13/11/2026</text>
<text x="376.9" y="264.9">mm</text>
</g>
<g font-size="3">
<text x="327" y="260.8">Formato:</text>
<text x="348" y="260.8">Fecha:</text>
</g>
<g font-size="2.7">
<text x="371.7" y="248.2">Material:</text>
<text x="261" y="260.3">Diseñador:</text>
<text x="294" y="260.1">Software:</text>
<text x="372" y="260.1">Unidades:</text>
<text x="378.7" y="281.1">Escala</text>
<text x="397.2" y="281">Hoja</text>
</g>
</svg>
